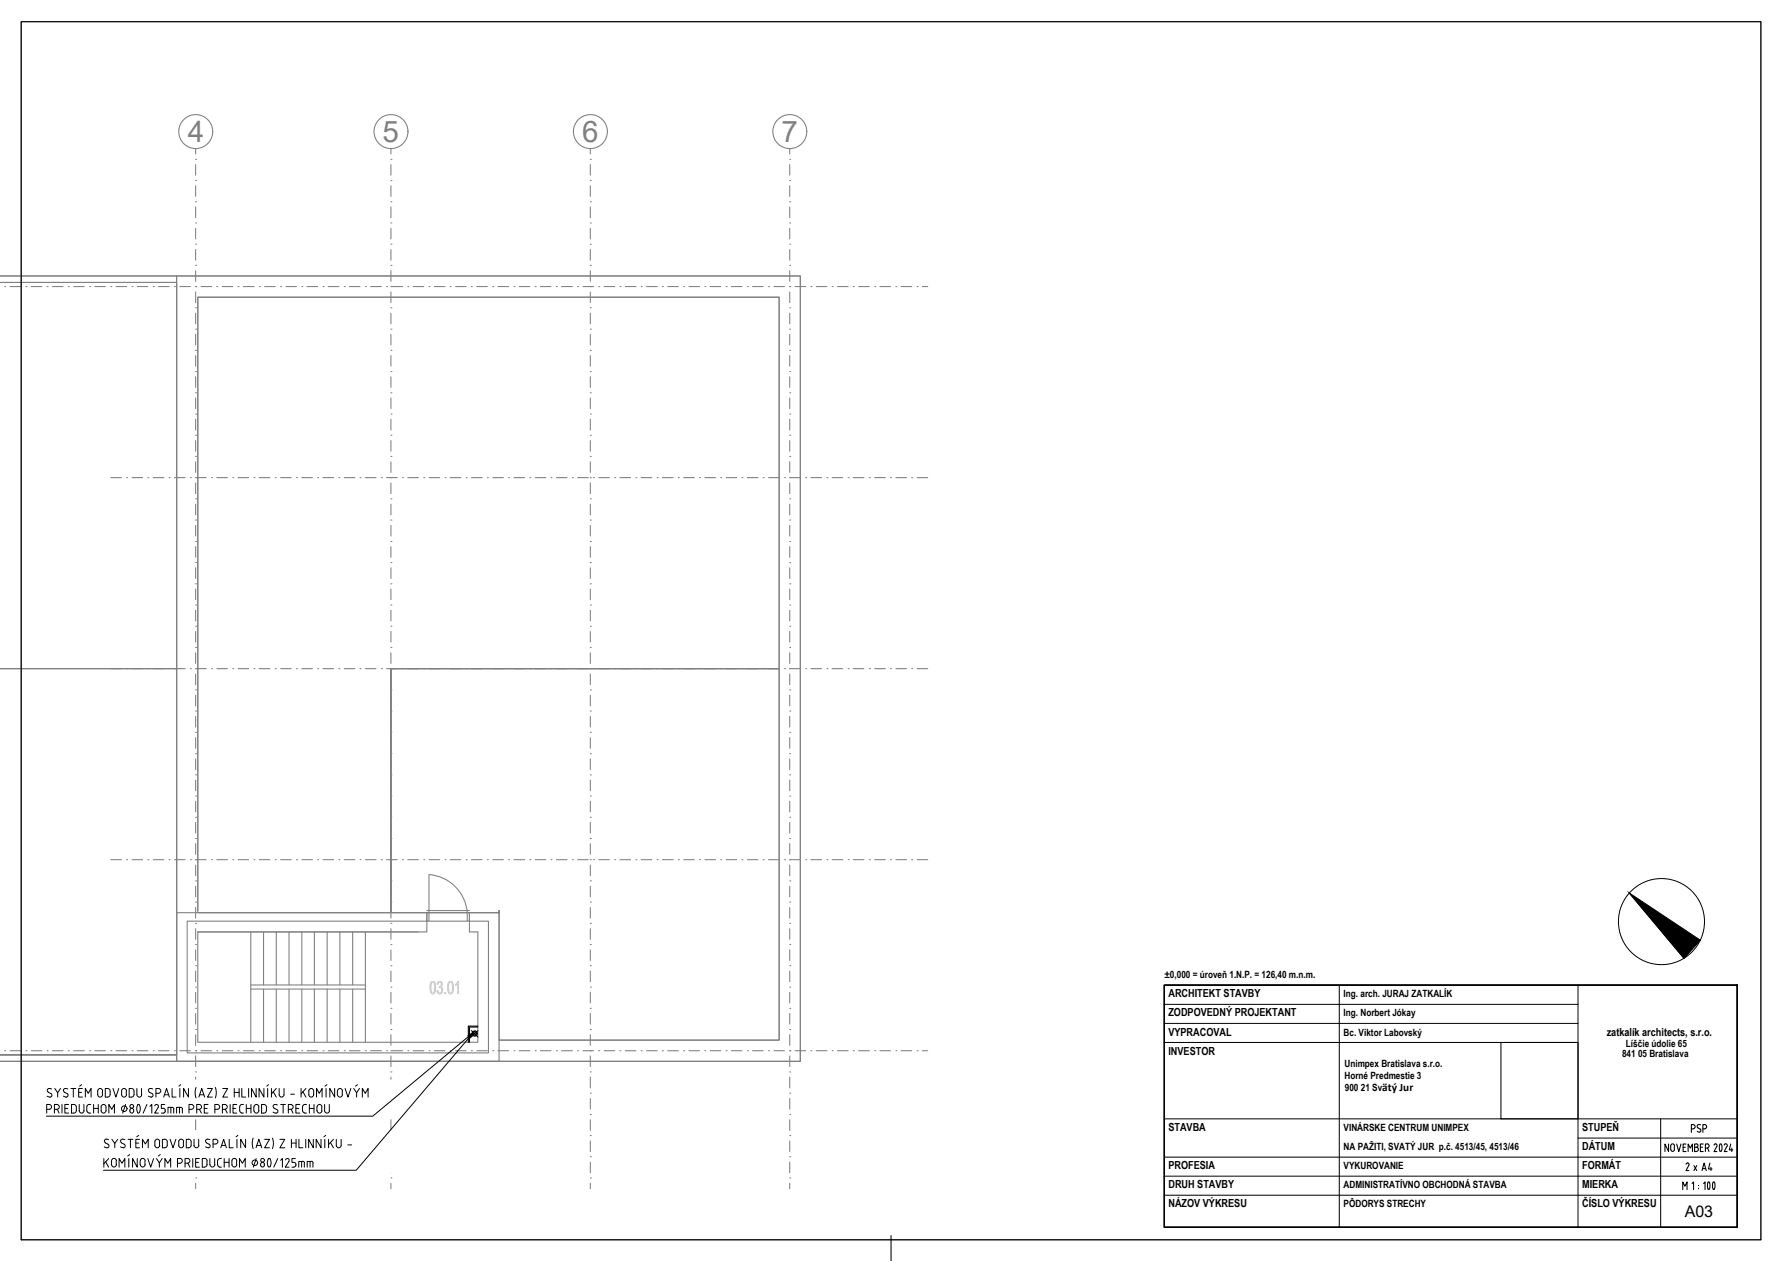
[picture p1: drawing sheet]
<svg xmlns="http://www.w3.org/2000/svg" width="420mm" height="297mm" viewBox="0 0 420 297" stroke-linecap="round" stroke-linejoin="round" font-family="sans-serif">
<!-- layer: A_tenka -->
<path d="M0 65h188.6v185h-188.6h41.6v-185zM0 66.5h41.6v182h-41.6h41.6v-91h-41.6h41.6v-91zM41.6 65h147v185h-147zM183.6 157.5h-91.5v57M46.6 214.5v-144.5h137v175h-66M100.6 214.5h10" fill="none" stroke="#808080" stroke-width=".25"/>
<!-- layer: A_osi -->
<g fill="none" stroke="#808080" stroke-width=".25">
<path d="M46.1 37.5h.1M46.1 35v1.3M46.1 38.8v2.5M92.1 37.5h.1M92.1 35v1.3M92.1 38.8v2.5M139.1 37.5h.1M139.1 35v1.3M139.1 38.8v2.5M186.1 37.5h.1M186.1 35v1.3M186.1 38.8v2.5"/>
<path d="M46.1 57.5h.1M46.1 52.5h.1M46.1 47.5h.1M46.1 42.5h.1M46.1 43.8v2.5M46.1 48.8v2.5M46.1 53.8v2.5M46.1 58.8v2.5M92.1 57.5h.1M92.1 52.5h.1M92.1 47.5h.1M92.1 42.5h.1"/>
<path d="M92.1 43.8v2.5M92.1 48.8v2.5M92.1 53.8v2.5M92.1 58.8v2.5M139.1 57.5h.1M139.1 52.5h.1M139.1 47.5h.1M139.1 42.5h.1M139.1 43.8v2.5M139.1 48.8v2.5M139.1 53.8v2.5M139.1 58.8v2.5"/>
<path d="M186.1 57.5h.1M186.1 52.5h.1M186.1 47.5h.1M186.1 42.5h.1M186.1 43.8v2.5M186.1 48.8v2.5M186.1 53.8v2.5M186.1 58.8v2.5M1.1 67.5h.1M2.4 67.5h2.5M6.1 67.5h.1M7.4 67.5h2.5"/>
<path d="M11.1 67.5h.1M12.4 67.5h2.5M16.1 67.5h.1M17.4 67.5h2.5M21.1 67.5h.1M22.4 67.5h2.4M26.1 67.5h.1M27.3 67.5h2.5M31.1 67.5h.1M32.3 67.5h2.5M36.1 67.5h.1M37.3 67.5h2.5"/>
<path d="M41.1 67.5h.1M42.4 67.5h2.5M46.1 67.5h.1M46.1 77.5h.1M46.1 72.5h.1M46.1 62.5h.1M46.1 63.8v2.5M46.1 68.8v2.5M46.1 73.8v2.5M46.1 78.8v2.5M47.4 67.5h2.5M51.1 67.5h.1"/>
<path d="M52.4 67.5h2.5M56.1 67.5h.1M57.4 67.5h2.5M61.1 67.5h.1M62.4 67.5h2.5M66.1 67.5h.1M67.4 67.5h2.4M71.1 67.5h.1M72.3 67.5h2.5M76.1 67.5h.1M77.3 67.5h2.5M81.1 67.5h.1"/>
<path d="M82.3 67.5h2.5M86.1 67.5h.1M87.3 67.5h2.6M91.1 67.5h.1M92.1 77.5h.1M92.1 72.5h.1M92.1 67.5h.1M92.1 62.5h.1M92.1 63.8v2.5M92.1 68.8v2.5M92.1 73.8v2.5M92.1 78.8v2.5"/>
<path d="M92.4 67.5h2.5M96.1 67.5h.1M97.4 67.5h2.5M101.1 67.5h.1M102.4 67.5h2.5M106.1 67.5h.1M107.4 67.5h2.5M111.1 67.5h.1M112.4 67.5h2.5M116.1 67.5h.1M117.3 67.5h2.5M121.1 67.5h.1"/>
<path d="M122.3 67.5h2.5M126.1 67.5h.1M127.3 67.5h2.5M131.1 67.5h.1M132.3 67.5h2.6M136.1 67.5h.1M137.4 67.5h2.5M139.1 77.5h.1M139.1 72.5h.1M139.1 67.5h.1M139.1 62.5h.1M139.1 63.8v2.5"/>
<path d="M139.1 68.8v2.5M139.1 73.8v2.5M139.1 78.8v2.5M141.1 67.5h.1M142.4 67.5h2.5M146.1 67.5h.1M147.4 67.5h2.5M151.1 67.5h.1M152.4 67.5h2.5M156.1 67.5h.1M157.4 67.5h2.5M161.1 67.5h.1"/>
<path d="M162.3 67.5h2.5M166.1 67.5h.1M167.3 67.5h2.5M171.1 67.5h.1M172.3 67.5h2.5M176.1 67.5h.1M177.3 67.5h2.5M181.1 67.5h.1M182.4 67.5h2.5M186.1 67.5h.1M186.1 77.5h.1M186.1 72.5h.1"/>
<path d="M186.1 62.5h.1M186.1 63.8v2.5M186.1 68.8v2.5M186.1 73.8v2.5M186.1 78.8v2.5M187.4 67.5h2.5M191.1 67.5h.1M192.4 67.5h2.5M196.1 67.5h.1M197.4 67.5h2.5M201.1 67.5h.1M202.4 67.5h2.5"/>
<path d="M206.1 67.5h.1M207.3 67.5h2.5M211.1 67.5h.1M212.3 67.5h2.5M216.1 67.5h.1M217.3 67.5h1.3M46.1 97.5h.1M46.1 92.5h.1M46.1 87.5h.1M46.1 82.5h.1M46.1 83.8v2.5M46.1 88.8v2.5"/>
<path d="M46.1 93.8v2.5M46.1 98.7v2.6M92.1 97.5h.1M92.1 92.5h.1M92.1 87.5h.1M92.1 82.5h.1M92.1 83.8v2.5M92.1 88.8v2.5M92.1 93.8v2.5M92.1 98.7v2.6M139.1 97.5h.1M139.1 92.5h.1"/>
<path d="M139.1 87.5h.1M139.1 82.5h.1M139.1 83.8v2.5M139.1 88.8v2.5M139.1 93.8v2.5M139.1 98.7v2.6M186.1 97.5h.1M186.1 92.5h.1M186.1 87.5h.1M186.1 82.5h.1M186.1 83.8v2.5M186.1 88.8v2.5"/>
<path d="M186.1 93.8v2.5M186.1 98.7v2.6M26.1 112.5h2.5M29.8 112.5h.1M31.1 112.5h2.5M34.8 112.5h.1M36.1 112.5h2.5M39.8 112.5h.1M41.1 112.5h2.5M44.9 112.5h.1M46.1 117.5h.1M46.1 112.5h.1"/>
<path d="M46.1 107.5h.1M46.1 102.5h.1M46.1 103.8v2.5M46.1 108.8v2.5M46.1 113.8v2.5M46.1 118.8v2.5M46.1 112.5h2.5M49.9 112.5h.1M51.1 112.5h2.5M54.9 112.5h.1M56.1 112.5h2.5M59.9 112.5h.1"/>
<path d="M61.1 112.5h2.5M64.9 112.5h.1M66.1 112.5h2.5M69.8 112.5h.1M71.1 112.5h2.5M74.8 112.5h.1M76.1 112.5h2.5M79.8 112.5h.1M81.1 112.5h2.5M84.8 112.5h.1M86.1 112.5h2.5M89.9 112.5h.1"/>
<path d="M91.1 112.5h2.5M92.1 117.5h.1M92.1 112.5h.1M92.1 107.5h.1M92.1 102.5h.1M92.1 103.8v2.5M92.1 108.8v2.5M92.1 113.8v2.5M92.1 118.8v2.5M94.9 112.5h.1M96.1 112.5h2.5M99.9 112.5h.1"/>
<path d="M101.1 112.5h2.5M104.9 112.5h.1M106.1 112.5h2.5M109.9 112.5h.1M111.1 112.5h2.5M114.9 112.5h.1M116.1 112.5h2.5M119.8 112.5h.1M121.1 112.5h2.5M124.8 112.5h.1M126.1 112.5h2.5M129.8 112.5h.1"/>
<path d="M131.1 112.5h2.5M134.9 112.5h.1M136.1 112.5h2.5M139.1 117.5h.1M139.1 112.5h.1M139.1 107.5h.1M139.1 102.5h.1M139.1 103.8v2.5M139.1 108.8v2.5M139.1 113.8v2.5M139.1 118.8v2.5M139.9 112.5h.1"/>
<path d="M141.1 112.5h2.5M144.9 112.5h.1M146.1 112.5h2.5M149.9 112.5h.1M151.1 112.5h2.5M154.9 112.5h.1M156.1 112.5h2.5M159.9 112.5h.1M161.1 112.5h2.5M164.8 112.5h.1M166.1 112.5h2.5M169.8 112.5h.1"/>
<path d="M171.1 112.5h2.5M174.8 112.5h.1M176.1 112.5h2.5M179.8 112.5h.1M181.1 112.5h2.5M184.9 112.5h.1M186.1 117.5h.1M186.1 112.5h.1M186.1 107.5h.1M186.1 102.5h.1M186.1 103.8v2.5M186.1 108.8v2.5"/>
<path d="M186.1 113.8v2.5M186.1 118.8v2.5M186.1 112.5h2.5M189.9 112.5h.1M191.1 112.5h2.5M194.9 112.5h.1M196.1 112.5h2.5M199.9 112.5h.1M201.1 112.5h2.5M204.9 112.5h.1M206.1 112.5h2.5M209.8 112.5h.1"/>
<path d="M211.1 112.5h2.5M214.8 112.5h.1M216.1 112.5h2.5M46.1 137.5h.1M46.1 132.5h.1M46.1 127.5h.1M46.1 122.5h.1M46.1 123.8v2.5M46.1 128.8v2.5M46.1 133.8v2.5M46.1 138.8v2.5M92.1 137.5h.1"/>
<path d="M92.1 132.5h.1M92.1 127.5h.1M92.1 122.5h.1M92.1 123.8v2.5M92.1 128.8v2.5M92.1 133.8v2.5M92.1 138.8v2.5M139.1 137.5h.1M139.1 132.5h.1M139.1 127.5h.1M139.1 122.5h.1M139.1 123.8v2.5"/>
<path d="M139.1 128.8v2.5M139.1 133.8v2.5M139.1 138.8v2.5M186.1 137.5h.1M186.1 132.5h.1M186.1 127.5h.1M186.1 122.5h.1M186.1 123.8v2.5M186.1 128.8v2.5M186.1 133.8v2.5M186.1 138.8v2.5M26.1 157.5h2.5"/>
<path d="M29.8 157.5h.1M31.1 157.5h2.5M34.8 157.5h.1M36.1 157.5h2.5M39.8 157.5h.1M41.1 157.5h2.5M44.9 157.5h.1M46.1 157.5h.1M46.1 152.5h.1M46.1 147.5h.1M46.1 142.5h.1M46.1 143.7v2.5"/>
<path d="M46.1 148.7v2.5M46.1 153.8v2.5M46.1 158.8v2.5M46.1 157.5h2.5M49.9 157.5h.1M51.1 157.5h2.5M54.9 157.5h.1M56.1 157.5h2.5M59.9 157.5h.1M61.1 157.5h2.5M64.9 157.5h.1M66.1 157.5h2.5"/>
<path d="M69.8 157.5h.1M71.1 157.5h2.5M74.8 157.5h.1M76.1 157.5h2.5M79.8 157.5h.1M81.1 157.5h2.5M84.8 157.5h.1M86.1 157.5h2.5M89.9 157.5h.1M91.1 157.5h2.5M92.1 157.5h.1M92.1 152.5h.1"/>
<path d="M92.1 147.5h.1M92.1 142.5h.1M92.1 143.7v2.5M92.1 148.7v2.5M92.1 153.8v2.5M92.1 158.8v2.5M94.9 157.5h.1M96.1 157.5h2.5M99.9 157.5h.1M101.1 157.5h2.5M104.9 157.5h.1M106.1 157.5h2.5"/>
<path d="M109.9 157.5h.1M111.1 157.5h2.5M114.9 157.5h.1M116.1 157.5h2.5M119.8 157.5h.1M121.1 157.5h2.5M124.8 157.5h.1M126.1 157.5h2.5M129.8 157.5h.1M131.1 157.5h2.5M134.9 157.5h.1M136.1 157.5h2.5"/>
<path d="M139.1 157.5h.1M139.1 152.5h.1M139.1 147.5h.1M139.1 142.5h.1M139.1 143.7v2.5M139.1 148.7v2.5M139.1 153.8v2.5M139.1 158.8v2.5M139.9 157.5h.1M141.1 157.5h2.5M144.9 157.5h.1M146.1 157.5h2.5"/>
<path d="M149.9 157.5h.1M151.1 157.5h2.5M154.9 157.5h.1M156.1 157.5h2.5M159.9 157.5h.1M161.1 157.5h2.5M164.8 157.5h.1M166.1 157.5h2.5M169.8 157.5h.1M171.1 157.5h2.5M174.8 157.5h.1M176.1 157.5h2.5"/>
<path d="M179.8 157.5h.1M181.1 157.5h2.5M184.9 157.5h.1M186.1 157.5h.1M186.1 152.5h.1M186.1 147.5h.1M186.1 142.5h.1M186.1 143.7v2.5M186.1 148.7v2.5M186.1 153.8v2.5M186.1 158.8v2.5M186.1 157.5h2.5"/>
<path d="M189.9 157.5h.1M191.1 157.5h2.5M194.9 157.5h.1M196.1 157.5h2.5M199.9 157.5h.1M201.1 157.5h2.5M204.9 157.5h.1M206.1 157.5h2.5M209.8 157.5h.1M211.1 157.5h2.5M214.8 157.5h.1M216.1 157.5h2.5"/>
<path d="M46.1 177.5h.1M46.1 172.5h.1M46.1 167.5h.1M46.1 162.5h.1M46.1 163.8v2.5M46.1 168.8v2.5M46.1 173.8v2.5M46.1 178.8v2.5M92.1 177.5h.1M92.1 172.5h.1M92.1 167.5h.1M92.1 162.5h.1"/>
<path d="M92.1 163.8v2.5M92.1 168.8v2.5M92.1 173.8v2.5M92.1 178.8v2.5M139.1 177.5h.1M139.1 172.5h.1M139.1 167.5h.1M139.1 162.5h.1M139.1 163.8v2.5M139.1 168.8v2.5M139.1 173.8v2.5M139.1 178.8v2.5"/>
<path d="M186.1 177.5h.1M186.1 172.5h.1M186.1 167.5h.1M186.1 162.5h.1M186.1 163.8v2.5M186.1 168.8v2.5M186.1 173.8v2.5M186.1 178.8v2.5M46.1 197.5h.1M46.1 192.5h.1M46.1 187.5h.1M46.1 182.5h.1"/>
<path d="M46.1 183.8v2.5M46.1 188.8v2.4M46.1 193.7v2.5M46.1 198.7v2.5M92.1 197.5h.1M92.1 192.5h.1M92.1 187.5h.1M92.1 182.5h.1M92.1 183.8v2.5M92.1 188.8v2.4M92.1 193.7v2.5M92.1 198.7v2.5"/>
<path d="M139.1 197.5h.1M139.1 192.5h.1M139.1 187.5h.1M139.1 182.5h.1M139.1 183.8v2.5M139.1 188.8v2.4M139.1 193.7v2.5M139.1 198.7v2.5M186.1 197.5h.1M186.1 192.5h.1M186.1 187.5h.1M186.1 182.5h.1"/>
<path d="M186.1 183.8v2.5M186.1 188.8v2.4M186.1 193.7v2.5M186.1 198.7v2.5M26.1 202.5h2.5M29.8 202.5h.1M31.1 202.5h2.5M34.8 202.5h.1M36.1 202.5h2.5M39.8 202.5h.1M41.1 202.5h2.5M44.9 202.5h.1"/>
<path d="M46.1 217.5h.1M46.1 212.5h.1M46.1 207.5h.1M46.1 202.5h.1M46.1 203.8v2.5M46.1 208.8v2.5M46.1 213.8v2.5M46.1 218.8v2.5M46.1 202.5h2.5M49.9 202.5h.1M51.1 202.5h2.5M54.9 202.5h.1"/>
<path d="M56.1 202.5h2.5M59.9 202.5h.1M61.1 202.5h2.5M64.9 202.5h.1M66.1 202.5h2.5M69.8 202.5h.1M71.1 202.5h2.5M74.8 202.5h.1M76.1 202.5h2.5M79.8 202.5h.1M81.1 202.5h2.5M84.8 202.5h.1"/>
<path d="M86.1 202.5h2.5M89.9 202.5h.1M91.1 202.5h2.5M92.1 217.5h.1M92.1 212.5h.1M92.1 207.5h.1M92.1 202.5h.1M92.1 203.8v2.5M92.1 208.8v2.5M92.1 213.8v2.5M92.1 218.8v2.5M94.9 202.5h.1"/>
<path d="M96.1 202.5h2.5M99.9 202.5h.1M101.1 202.5h2.5M104.9 202.5h.1M106.1 202.5h2.5M109.9 202.5h.1M111.1 202.5h2.5M114.9 202.5h.1M116.1 202.5h2.5M119.8 202.5h.1M121.1 202.5h2.5M124.8 202.5h.1"/>
<path d="M126.1 202.5h2.5M129.8 202.5h.1M131.1 202.5h2.5M134.9 202.5h.1M136.1 202.5h2.5M139.1 217.5h.1M139.1 212.5h.1M139.1 207.5h.1M139.1 202.5h.1M139.1 203.8v2.5M139.1 208.8v2.5M139.1 213.8v2.5"/>
<path d="M139.1 218.8v2.5M139.9 202.5h.1M141.1 202.5h2.5M144.9 202.5h.1M146.1 202.5h2.5M149.9 202.5h.1M151.1 202.5h2.5M154.9 202.5h.1M156.1 202.5h2.5M159.9 202.5h.1M161.1 202.5h2.5M164.8 202.5h.1"/>
<path d="M166.1 202.5h2.5M169.8 202.5h.1M171.1 202.5h2.5M174.8 202.5h.1M176.1 202.5h2.5M179.8 202.5h.1M181.1 202.5h2.5M184.9 202.5h.1M186.1 217.5h.1M186.1 212.5h.1M186.1 207.5h.1M186.1 202.5h.1"/>
<path d="M186.1 203.8v2.5M186.1 208.8v2.5M186.1 213.8v2.5M186.1 218.8v2.5M186.1 202.5h2.5M189.9 202.5h.1M191.1 202.5h2.5M194.9 202.5h.1M196.1 202.5h2.5M199.9 202.5h.1M201.1 202.5h2.5M204.9 202.5h.1"/>
<path d="M206.1 202.5h2.5M209.8 202.5h.1M211.1 202.5h2.5M214.8 202.5h.1M216.1 202.5h2.5M46.1 237.5h.1M46.1 232.5h.1M46.1 227.5h.1M46.1 222.5h.1M46.1 223.8v2.5M46.1 228.8v2.5M46.1 233.8v2.4"/>
<path d="M46.1 238.7v2.5M92.1 237.5h.1M92.1 232.5h.1M92.1 227.5h.1M92.1 222.5h.1M92.1 223.8v2.5M92.1 228.8v2.5M92.1 233.8v2.4M92.1 238.7v2.5M139.1 237.5h.1M139.1 232.5h.1M139.1 227.5h.1"/>
<path d="M139.1 222.5h.1M139.1 223.8v2.5M139.1 228.8v2.5M139.1 233.8v2.4M139.1 238.7v2.5M186.1 237.5h.1M186.1 232.5h.1M186.1 227.5h.1M186.1 222.5h.1M186.1 223.8v2.5M186.1 228.8v2.5M186.1 233.8v2.4"/>
<path d="M186.1 238.7v2.5M1.1 247.5h.1M2.4 247.5h2.5M6.1 247.5h.1M7.4 247.5h2.5M11.1 247.5h.1M12.4 247.5h2.5M16.1 247.5h.1M17.4 247.5h2.5M21.1 247.5h.1M22.4 247.5h2.4M26.1 247.5h.1"/>
<path d="M27.3 247.5h2.5M31.1 247.5h.1M32.3 247.5h2.5M36.1 247.5h.1M37.3 247.5h2.5M41.1 247.5h.1M42.4 247.5h2.5M46.1 247.5h.1M46.1 257.5h.1M46.1 252.5h.1M46.1 242.5h.1M46.1 243.7v2.5"/>
<path d="M46.1 248.7v2.5M46.1 253.7v2.6M46.1 258.8v2.5M47.4 247.5h2.5M51.1 247.5h.1M52.4 247.5h2.5M56.1 247.5h.1M57.4 247.5h2.5M61.1 247.5h.1M62.4 247.5h2.5M66.1 247.5h.1M67.4 247.5h2.4"/>
<path d="M71.1 247.5h.1M72.3 247.5h2.5M76.1 247.5h.1M77.3 247.5h2.5M81.1 247.5h.1M82.3 247.5h2.5M86.1 247.5h.1M87.3 247.5h2.6M91.1 247.5h.1M92.1 257.5h.1M92.1 252.5h.1M92.1 247.5h.1"/>
<path d="M92.1 242.5h.1M92.1 243.7v2.5M92.1 248.7v2.5M92.1 253.7v2.6M92.1 258.8v2.5M92.4 247.5h2.5M96.1 247.5h.1M97.4 247.5h2.5M101.1 247.5h.1M102.4 247.5h2.5M106.1 247.5h.1M107.4 247.5h2.5"/>
<path d="M111.1 247.5h.1M112.4 247.5h2.5M116.1 247.5h.1M117.3 247.5h2.5M121.1 247.5h.1M122.3 247.5h2.5M126.1 247.5h.1M127.3 247.5h2.5M131.1 247.5h.1M132.3 247.5h2.6M136.1 247.5h.1M137.4 247.5h2.5"/>
<path d="M139.1 257.5h.1M139.1 252.5h.1M139.1 247.5h.1M139.1 242.5h.1M139.1 243.7v2.5M139.1 248.7v2.5M139.1 253.7v2.6M139.1 258.8v2.5M141.1 247.5h.1M142.4 247.5h2.5M146.1 247.5h.1M147.4 247.5h2.5"/>
<path d="M151.1 247.5h.1M152.4 247.5h2.5M156.1 247.5h.1M157.4 247.5h2.5M161.1 247.5h.1M162.3 247.5h2.5M166.1 247.5h.1M167.3 247.5h2.5M171.1 247.5h.1M172.3 247.5h2.5M176.1 247.5h.1M177.3 247.5h2.5"/>
<path d="M181.1 247.5h.1M182.4 247.5h2.5M186.1 247.5h.1M186.1 257.5h.1M186.1 252.5h.1M186.1 242.5h.1M186.1 243.7v2.5M186.1 248.7v2.5M186.1 253.7v2.6M186.1 258.8v2.5M187.4 247.5h2.5M191.1 247.5h.1"/>
<path d="M192.4 247.5h2.5M196.1 247.5h.1M197.4 247.5h2.5M201.1 247.5h.1M202.4 247.5h2.5M206.1 247.5h.1M207.3 247.5h2.5M211.1 247.5h.1M212.3 247.5h2.5M216.1 247.5h.1M217.3 247.5h1.3M46.1 277.5h.1"/>
<path d="M46.1 272.5h.1M46.1 267.5h.1M46.1 262.5h.1M46.1 263.8v2.5M46.1 268.8v2.5M46.1 273.8v2.5M46.1 278.8v1.2M92.1 277.5h.1M92.1 272.5h.1M92.1 267.5h.1M92.1 262.5h.1M92.1 263.8v2.5"/>
<path d="M92.1 268.8v2.5M92.1 273.8v2.5M92.1 278.8v1.2M139.1 277.5h.1M139.1 272.5h.1M139.1 267.5h.1M139.1 262.5h.1M139.1 263.8v2.5M139.1 268.8v2.5M139.1 273.8v2.5M139.1 278.8v1.2M186.1 277.5h.1"/>
<path d="M186.1 272.5h.1M186.1 267.5h.1M186.1 262.5h.1M186.1 263.8v2.5M186.1 268.8v2.5M186.1 273.8v2.5M186.1 278.8v1.2"/>
<circle cx="46.1" cy="31" r="4"/>
<circle cx="92.1" cy="31" r="4"/>
<circle cx="139.1" cy="31" r="4"/>
<circle cx="186.1" cy="31" r="4"/>
</g>
<!-- layer: A_steny -->
<path d="M41.6 215h59v4.5h-54v26h66v-26h-2v-4.5h7v35h-76z" fill="none" stroke="#808080" stroke-width=".25"/>
<!-- layer: A_schodisko -->
<g fill="none" stroke="#808080" stroke-width=".25">
<path d="M46.6 219.5h52M59.1 219.5v26M62.1 219.5v12.5M65.1 219.5v12.5M68.1 219.5v12.5M71.1 219.5v12.5M74.1 219.5v12.5M77.1 219.5v12.5M80.1 219.5v12.5M83.1 219.5v12.5M86.1 219.5v26M59.1 233h27"/>
<path d="M59.1 232h27M62.1 233v12.5M65.1 233v12.5M68.1 233v12.5M71.1 233v12.5M74.1 233v12.5M77.1 233v12.5M80.1 233v12.5M83.1 233v12.5"/>
</g>
<!-- layer: A_dvere -->
<path d="M100.6 215h10v2h-10zM101.1 206v11M101.1 206a9.8 9.8 0 0 1 9 11" fill="none" stroke="#808080" stroke-width=".25"/>
<!-- layer: A_murivo -->
<path d="M100.6 217h-56.5v31h71v-31h-4.5" fill="none" stroke="#808080" stroke-width=".25"/>
<!-- layer: A_sraf -->
<path d="M46.6 70h137v87.5h-91.5v57.5h25.5v-.5v30.5h66v-87.5h-91.5v57.5h-45.5z" fill="none" stroke="#808080" stroke-width=".25"/>
<!-- layer: 0 -->
<path d="M5 5.1h410v286.9h-410zM111.1 242.8l1.5 1.4M112.6 242.8l-1.5 1.4M112.6 241.9h-2v3.6M112.6 241.7h-2.2v3.8M210 291.1v5.9" fill="none" stroke="#000" stroke-width=".25"/>
<!-- layer: UK_ZARIADENIE -->
<g fill="none" stroke="#000" stroke-width=".25">
<circle cx="111.9" cy="243.5" r=".4"/>
<circle cx="111.9" cy="243.5" r=".61"/>
</g>
<g fill="#fff" stroke="#fff" stroke-width=".24">
<path d="M9.9 254.4v9.1l90.8-9.1zM9.9 263.5l90.8-9.1v9.1z"/>
<path d="M23.4 266.3v9.9l75.7-9.9zM23.4 276.2l75.7-9.9v9.9z"/>
</g>
<g fill="none" stroke="#000" stroke-width=".24">
<path d="M12 257.6a.5 .5 0 0 1 .1 .7 .5 .5 0 0 1-.8 0l-.2-.1M12.2 256.5a.54 .54 0 0 0-.8 0 .54 .54 0 0 0 0 .7l.6 .4M12.9 256.4l.7 1 .7-1M13.6 257.4v1M15.2 257.3l.6 .3a.49 .49 0 0 1 .1 .7 .49 .49 0 0 1-.7 0l-.2-.1M16 256.5a.54 .54 0 0 0-.8 0 .54 .54 0 0 0 0 .7M16.7 256.4h1.2M17.3 256.4v2M18.5 257.3h.7M19.2 255.5l-.4 .3M19.4 256.4h-.9v2h.9M20.1 258.4v-2l.7 1.1 .7-1.1v2"/>
<path d="M23.1 256.7a.57 .57 0 0 1 .7-.3 .57 .57 0 0 1 .4 .6v.9a.57 .57 0 0 1-.6 .5 .57 .57 0 0 1-.6-.5zM26 257.8a.61 .61 0 0 1-.7 .6h-.5v-2h.5a.61 .61 0 0 1 .7 .6v.8M26.6 256.4l.7 2 .7-2M29.8 257v.9M29.8 257a.57 .57 0 0 0-.6-.6 .57 .57 0 0 0-.5 .6v.9a.57 .57 0 0 0 .5 .5 .57 .57 0 0 0 .6-.5M30.9 256.4h-.5v2h.5M31 256.4a.61 .61 0 0 1 .6 .6v.8M31.6 257.8a.61 .61 0 0 1-.6 .6M32.3 256.4v1.5a.57 .57 0 0 0 .5 .5 .57 .57 0 0 0 .6-.5M33.4 256.4v1.5M35.2 257.3l.6 .3a.49 .49 0 0 1 .1 .7 .49 .49 0 0 1-.7 0l-.2-.1M36 256.5a.54 .54 0 0 0-.8 0 .54 .54 0 0 0 0 .7"/>
<path d="M36.7 257.5h.6a.57 .57 0 0 0 .6-.5 .57 .57 0 0 0-.6-.6h-.6v2M38.6 258.4l.6-2 .7 2M38.7 257.9h1M40.6 256.4v2h.9M42.4 256.4v2M42.6 255.5l-.4 .3M44.4 256.4v2l-1.1-2v2M46.2 256.2l-.2 .9 .2 1.5M46.9 258.4l.6-2 .7 2M47.1 257.9h.9M48.9 256.4h1.1l-1.1 2h1.1M50.7 256.2l.3 .9-.3 1.5"/>
<path d="M52.5 256.4h1.1l-1.1 2h1.1M55.2 257.3h1.1M55.2 256.4v2M56.3 256.4v2M57 256.4v2h.9M58.6 256.4v2M60.4 256.4v2l-1.1-2v2M62.2 256.4v2l-1.2-2v2M63.1 256.4v2M63.3 255.5l-.4 .3M64 256.4v2M64.4 257.2l.7 1.2"/>
<path d="M65.1 256.4l-1.1 1.3M65.8 256.4v1.5a.57 .57 0 0 0 .6 .5 .57 .57 0 0 0 .5-.5v-1.5M68.5 257.8h.9M71 256.4v2M71.4 257.2l.7 1.2M72.1 256.4l-1.1 1.3M72.8 256.7a.57 .57 0 0 1 .7-.3 .57 .57 0 0 1 .4 .6v.9a.57 .57 0 0 1-.5 .5 .57 .57 0 0 1-.6-.5zM74.6 258.4v-2l.6 1.1 .7-1.1v2M76.8 256.4v2M77 255.5l-.4 .3M78.9 256.4v2l-1.2-2v2M80.6 257v.9"/>
<path d="M80.7 257a.57 .57 0 0 0-.6-.6 .57 .57 0 0 0-.6 .6v.9a.59 .59 0 0 0 .6 .5 .59 .59 0 0 0 .6-.5M81.3 256.4l.7 2 .7-2M83.4 256.4l.6 1 .7-1M84 257.4v1M84.2 255.5l-.4 .3M85.4 258.4v-2l.7 1.1 .6-1.1v2M110.4 244.1l-22.6 18.8h-76.9M110.7 244.3l-26.8 31.4h-59.5M11 261.3h.6M11.6 260.2h-.6v2M11.6 260.2a.57 .57 0 0 1 .5 .5 .57 .57 0 0 1-.5 .6M12.8 261.3h.6a.57 .57 0 0 0 .6-.6 .57 .57 0 0 0-.6-.5h-.6v2"/>
<path d="M13.5 261.3l.4 .9M14.6 260.2v2M15.3 261.1h.7M16.2 260.2h-.9v2h.9M18 261.6a.61 .61 0 0 1-.6 .6h-.6v-2h.6a.61 .61 0 0 1 .6 .6v.8M18.7 260.2v1.4a.57 .57 0 0 0 .5 .6 .57 .57 0 0 0 .6-.6v-1.4M20.4 260.7v1M20.5 261.7l.2 .4 .3 .1M21 262.2h.4M21.4 260.2h-.7l-.2 .5M22.1 261.1h1.1M22.1 260.2v2"/>
<path d="M23.2 260.2v2M23.9 260.4a.57 .57 0 0 1 .7-.2 .57 .57 0 0 1 .4 .5v.9a.57 .57 0 0 1-.6 .6 .57 .57 0 0 1-.6-.6zM24.5 272.9v2M24.6 270.1l.6 .3M24.8 269.2l.9 .6-.1 .4-.3 .2M24.9 273.7l.7 1.2M25.6 268.5a.52 .52 0 0 0-.8-.1 .52 .52 0 0 0 0 .8M25.6 272.9l-1.1 1.2M25.7 262.2v-2l.6 1.1 .7-1.1v2M26.3 273.4a.57 .57 0 0 1 .6-.5 .57 .57 0 0 1 .5 .5M26.3 273.5v.8a.57 .57 0 0 0 .6 .6 .57 .57 0 0 0 .5-.6M26.4 268.4l.7 1 .6-1"/>
<path d="M27.1 269.4v1M27.4 273.5v.8M28.1 274.9v-2l.6 1.1 .7-1.1v2M28.4 270.1l.7 .3M28.6 269.2l.9 .6-.1 .4-.3 .2M29.4 268.5a.54 .54 0 0 0-.8-.1 .54 .54 0 0 0 0 .8M29.6 260.2l-.7 2M30.2 268.4h1.1M30.4 272.9v2M30.6 272l-.5 .3M30.6 261.8a.5 .5 0 0 1 .5-.7 .5 .5 0 0 1 .4 .7M30.6 261.8a.44 .44 0 0 0 .5 .4 .44 .44 0 0 0 .4-.4"/>
<path d="M30.7 268.4v2M32 269.3h.7M32.3 272.9v2l-1.1-2v2M32.4 260.3l.3-.1 .3 .4 .1 .7-.3 .8M32.4 262.1h.4M32.4 260.3l-.2 .7 .2 1.1M32.7 267.4l-.5 .4M32.9 268.4h-.9v2h.9M33 273.5v.8M33.1 273.4a.57 .57 0 0 1 .5-.5 .57 .57 0 0 1 .6 .5M33.1 274.3a.57 .57 0 0 0 .5 .6 .57 .57 0 0 0 .6-.6M33.6 270.4v-2l.6 1.1 .7-1.1v2"/>
<path d="M34.2 273.5v.8M34.6 260.2l-.9 2M34.8 272.9l.7 2 .7-2M35.3 260.6l.5-.4v2M36.5 260.5a.44 .44 0 0 1 .6-.3 .44 .44 0 0 1 .2 .6M36.9 272.9l.6 1 .7-1M37.3 260.9l-.9 1.3h.9M37.5 273.9v1M37.6 268.9v.9M37.6 268.9a.57 .57 0 0 0-.5-.6 .57 .57 0 0 0-.6 .6v.9a.57 .57 0 0 0 .6 .6 .57 .57 0 0 0 .5-.6M37.8 272l-.5 .3M38 262.2h.5"/>
<path d="M38.5 261.1l.4 .4M38.8 268.4h-.5v2h.5M38.8 268.3a.61 .61 0 0 1 .6 .7M38.8 260.2h-.8v.9h.5M38.9 274.9v-2l.6 1.1 .7-1.1v2M38.9 261.5v.3M38.9 261.8l-.4 .4M39.4 269v.8a.61 .61 0 0 1-.6 .6M40.1 268.4l.7 2 .6-2M40.3 260.8v1.4M40.6 260.8h-1v1.4M40.6 260.8l.4 .4"/>
<path d="M40.9 261.3v.9M41.8 274h.6M42.2 268.6a.57 .57 0 0 1 .6-.2 .57 .57 0 0 1 .5 .5v.9a.57 .57 0 0 1-.6 .6 .57 .57 0 0 1-.6-.6zM42.3 260.8v1.4M42.4 272.9h-.6v2M42.4 272.9a.57 .57 0 0 1 .6 .5 .57 .57 0 0 1-.6 .6M43 261.3v.9M43 261.2l-.2-.3-1.2-.1v1.4M43.6 274h.6M44.2 272.9h-.6v2M44.2 272.9a.57 .57 0 0 1 .5 .5 .57 .57 0 0 1-.5 .6M44.3 274l.4 .9"/>
<path d="M44.4 268.4h-.5v2h.5a.61 .61 0 0 0 .6-.6v-.8M44.4 268.3a.61 .61 0 0 1 .6 .7M44.5 261.3h.6M45.1 260.2h-.6v2M45.1 260.2a.57 .57 0 0 1 .6 .5 .57 .57 0 0 1-.6 .6M45.4 272.9v2M45.7 268.4v1.4a.57 .57 0 0 0 .6 .6 .57 .57 0 0 0 .6-.6l-.1-1.4M46.1 273.8h.7M46.4 261.3h.5M46.9 260.2h-.5v2M46.9 260.2a.57 .57 0 0 1 .6 .5 .57 .57 0 0 1-.6 .6M47 272.9h-.9v2h.9"/>
<path d="M47 261.3l.5 .9M48.1 261.1h.7M48.2 272.9h-.5v2h.5M48.2 272.9a.61 .61 0 0 1 .6 .6M48.4 270.1l.7 .3M48.6 269.2l.7 .3M48.8 273.5v.8M48.8 274.3a.61 .61 0 0 1-.6 .6M49 260.2h-.9v2h.9M49.3 269.5l.2 .5-.4 .4M49.4 272.9v1.4M49.5 268.5a.54 .54 0 0 0-.8-.1 .54 .54 0 0 0 0 .8"/>
<path d="M50.6 272.9v1.4a.57 .57 0 0 1-.5 .6 .57 .57 0 0 1-.6-.6M50.6 261.3h.6a.57 .57 0 0 0 .6-.6 .57 .57 0 0 0-.6-.5h-.6v2M50.8 268.4h-.6v2M50.8 268.3a.57 .57 0 0 1 .6 .6 .57 .57 0 0 1-.6 .6h-.6M51.3 273.4v1M51.3 274.4l.2 .4 .3 .1M51.8 274.9h.4M52 270.4l.7-2 .6 2M52.2 272.9l-.7 .1-.2 .4M52.2 269.8h1M52.4 261.3h.6a.57 .57 0 0 0 .6-.6 .57 .57 0 0 0-.6-.5h-.6v2M52.8 273.8h1.2"/>
<path d="M52.8 272.9v2M53.1 261.3l.5 .9M54 272.9v2M54 268.4v2h.9M54.2 260.2v2M54.7 273.4a.57 .57 0 0 1 .5-.5 .57 .57 0 0 1 .6 .5M54.7 273.5v.8a.57 .57 0 0 0 .5 .6 .57 .57 0 0 0 .6-.6M54.9 261.1h.6M55.8 273.5v.8M55.8 260.2h-.9v2h.9M55.8 268.4v2M56 267.4l-.4 .4"/>
<path d="M56.4 274.9v-2l.7 1.1 .7-1.1v2M56.5 260.7l.1 1.2 .4 .3M57 262.2h.4M57 260.2h.4M57 260.2h-.2l-.3 .5M57.9 268.4v2l-1.2-2v2M58 261.1h1.1M58 260.2v2M59.1 260.2v2M59.7 268.1l-.3 1 .3 1.5M59.8 260.8v.8M59.9 260.7a.57 .57 0 0 1 .5-.5 .57 .57 0 0 1 .6 .5v.9a.55 .55 0 0 1-.6 .6 .55 .55 0 0 1-.5-.6"/>
<path d="M60.3 270.4l.7-2 .7 2M60.4 272.9l-.7 2M60.5 269.8h1M61.4 274.3v.2M61.4 274.2a.44 .44 0 0 1 .5-.4 .44 .44 0 0 1 .4 .4M61.4 274.5a.44 .44 0 0 0 .5 .4 .44 .44 0 0 0 .4-.4M62.3 274.3v.2M62.4 268.4h1.1l-1.1 2h1.1M62.8 261.6a.61 .61 0 0 1-.6 .6h-.6v-2h.5a.61 .61 0 0 1 .7 .6v.8M63.2 274.8h.5M63.2 274.8l-.2-1.1 .2-.7 .2-.1 .3 .1 .2 .7-.2 1.1M64.2 268.1l.2 1-.2 1.5"/>
<path d="M64.6 261.1l.6 .3M65.2 261.4a.5 .5 0 0 1 .1 .7 .5 .5 0 0 1-.7 0l-.2-.1M65.4 260.3a.54 .54 0 0 0-.8-.1 .54 .54 0 0 0 0 .8M65.4 272.9l-.9 2M66 268.4h1.1l-1.1 2h1.1M66.1 273.3l.4-.4v2M66.1 260.2h1.2M66.7 260.2v2M67.7 272.9l.4 .2v.4M67.7 272.9l-.4 .3M67.9 261.3h.6a.57 .57 0 0 0 .6-.6 .57 .57 0 0 0-.6-.5h-.6v2M68.1 273.6l-.9 1.3h.9"/>
<path d="M68.6 261.3l.4 .9M68.7 269.3h1.1M68.7 268.4v2M68.8 274.9h.5M69.6 272.9h-.8v.9l.7 .1 .2 .3M69.7 274.3a.49 .49 0 0 1-.4 .6M69.7 261.1h.7M69.8 268.4v2M70.4 268.4v2h1M70.7 260.2h-1v2h1M71.1 273.6v1.3M71.3 260.7v1"/>
<path d="M71.3 261.7l.3 .4 .2 .1M71.3 273.6h-.9v1.3M71.4 273.5l.4 .4M71.7 274v.9M71.8 262.2h.4M72.1 268.4v2M72.2 260.2h-.6l-.3 .5M72.9 261.1h1.1M72.9 260.2v2M73.1 273.6v1.3M73.4 273.6h-1v1.3M73.4 273.5l.4 .4"/>
<path d="M73.7 274v.9M73.8 268.4v2l-1.1-2v2M74 260.2v2M75.6 268.4v2l-1.1-2v2M75.8 260.8v.8M75.9 260.7a.57 .57 0 0 0-.6-.5 .57 .57 0 0 0-.6 .5v.9a.59 .59 0 0 0 .6 .6 .59 .59 0 0 0 .6-.6M76.5 260.2v1.4a.57 .57 0 0 0 .6 .6 .57 .57 0 0 0 .5-.6M76.5 268.4v2M76.8 267.4l-.5 .4M77.4 268.4v2M77.6 260.2v1.4M77.9 269.1l.7 1.3"/>
<path d="M78.6 268.4l-1.2 1.2M79.2 268.4v1.4a.57 .57 0 0 0 .6 .6 .57 .57 0 0 0 .6-.6v-1.4M82 269.7h.8"/>
<circle cx="29.3" cy="261.2" r=".66"/>
<circle cx="31.1" cy="260.6" r=".44"/>
<circle cx="60" cy="273.9" r=".66"/>
<circle cx="61.9" cy="273.3" r=".44"/>
</g>
<path d="M110.3 244l1.3-.9-1 1.2zM110.4 244.1l1.2-1-.8 1.4z" fill="#000" stroke="#000" stroke-width=".24"/>
<!-- layer: A_layout -->
<path d="M5 5.1h410v286.9h-410z" fill="none" stroke="#545454" stroke-width=".24"/>
<!-- layer: A_rozpiska -->
<path d="M274.4 232.1h135v57h-135z" fill="none" stroke="#000" stroke-width=".34"/>
<g fill="none" stroke="#000" stroke-width=".24">
<path d="M383.9 210.3l12.9 15.4M274.4 236.6h97.5M315.6 232.1v57M371.9 232.1v57M274.4 241.1h97.5M274.4 245.6h97.5M274.4 263.6h135M274.4 272.6h135M274.4 277.1h135M371.9 268.1h37.5M391.3 263.6v25.5M274.4 281.5h135"/>
<circle cx="391.5" cy="217.1" r="10.1"/>
</g>
<!-- layer: AP-ROZPISKA-TXT2 -->
<g fill="none" stroke="#000" stroke-width=".25">
<path d="M393.2 269.5v1.8l-.9-1.8v1.8M393.7 270.7a.45 .45 0 0 0 .4 .5 .45 .45 0 0 0 .5-.5M394.5 269.9v.8M394.6 269.9a.45 .45 0 0 0-.5-.5 .45 .45 0 0 0-.4 .5v.8M395.1 269.5l.5 1.8 .5-1.8M396.6 270.2h.5M397.3 269.5h-.7v1.8h.7M397.3 274.3l.2-.3h.3l.2 .5M397.8 271.3v-1.8l.5 1 .5-1v1.8M397.9 274.6l-.6 1.1h.7M398.6 265.9h.4M398.7 278.8l.4-.4v1.8"/>
<path d="M399 265.9a.49 .49 0 0 0 .5-.5 .49 .49 0 0 0-.5-.5h-.4v1.8M399.2 274.6l.6 1.1M399.3 269.5h.5a.38 .38 0 0 1 .3 .4 .38 .38 0 0 1-.3 .3 .49 .49 0 0 1 .4 .5 .49 .49 0 0 1-.4 .5l-.5 .1zM399.3 270.2h.5M399.8 274.6l-.6 1.1M400.1 265.7l.5 .3M400.3 279.2v.1M400.3 279.9v.1M400.3 264.9l-.4 .3 .2 .5M400.3 264.9l.4 .1M400.6 265.9a.45 .45 0 0 1 0 .7 .45 .45 0 0 1-.6-.1M400.7 270.2h.5"/>
<path d="M401.1 275.7l.5-1.7 .5 1.7M401.2 275.3h.7M401.3 265.9h.4M401.4 269.5h-.7v1.8h.7M401.4 278.8l.4-.4v1.8M401.7 265.9a.49 .49 0 0 0 .5-.5 .49 .49 0 0 0-.5-.5h-.4v1.8M401.9 270.5h.4M402.3 270.4a.47 .47 0 0 0 .5-.5 .47 .47 0 0 0-.5-.4h-.4v1.8M402.4 270.5l.3 .8M402.5 278.5h.3M402.5 278.5l-.2 .8 .2 .8M402.8 278.5l.2 .8-.2 .8"/>
<path d="M402.9 274l-.3 1.4h.8M403.2 275v.7M403.7 278.5h.3M403.7 278.5l-.2 .8 .2 .8M403.9 269.7l.2-.2a.38 .38 0 0 1 .5 .1 .38 .38 0 0 1 0 .5l-.7 1.2h.7M404 278.5l.2 .8-.2 .8M405.3 269.5h.3M405.3 269.6l-.1 1.2 .1 .3h.3M405.6 269.6l.2 .7-.2 .8M406.6 269.4l-.3 .3M406.7 269.4a.4 .4 0 0 1 .3 .7M406.9 270.1l-.6 1.2h.7"/>
<path d="M407.8 269.5l-.3 1.4h.8M408.1 270.5v.8M396.5 280.2v-1.8l.5 1 .6-1v1.8M402.5 280.1h.3M403.7 280.1h.3"/>
</g>
<!-- layer: A_rozpiska -->
<path d="M383.9 210.3l16.8 11.2-3.9 4.2z" fill="#000" stroke="#000" stroke-width=".24"/>
<!-- layer: M_format -->
<path d="M353.7 245.6h18.2v18h-18.2z" fill="none" stroke="#000" stroke-width=".24"/>
<g font-size="7" fill="#808080">
<text x="44.3" y="33.5">4</text>
<text x="90.2" y="33.5">5</text>
<text x="137.2" y="33.5">6</text>
<text x="184.1" y="33.5">7</text>
</g>
<text font-size="4.3" fill="#808080" x="101.2" y="234.2">03.01</text>
<text font-size="3.8" x="397" y="286.6">A03</text>
<g font-size="2.6">
<text x="275.3" y="234.9">ARCHITEKT STAVBY</text>
<text x="275.3" y="239.4">ZODPOVEDNÝ PROJEKTANT</text>
<text x="275.3" y="244">VYPRACOVAL</text>
<text x="378.6" y="244">zatkalík architects, s.r.o.</text>
<text x="275.3" y="248.4">INVESTOR</text>
<text x="275.3" y="266.4">STAVBA</text>
<text x="372.8" y="266.4">STUPEŇ</text>
<text x="275.3" y="275.4">PROFESIA</text>
<text x="372.8" y="270.9">DÁTUM</text>
<text x="372.8" y="275.4">FORMÁT</text>
<text x="275.3" y="279.9">DRUH STAVBY</text>
<text x="372.8" y="279.9">MIERKA</text>
<text x="275.3" y="284.4">NÁZOV VÝKRESU</text>
<text x="372.8" y="284.4">ČÍSLO VÝKRESU</text>
</g>
<g font-size="2.4">
<text x="274.4" y="230.3">±0,000 = úroveň 1.N.P. = 126,40 m.n.m.</text>
<text x="316.6" y="234.9">Ing. arch. JURAJ ZATKALÍK</text>
<text x="316.6" y="239.4">Ing. Norbert Jókay</text>
<text x="316.6" y="244">Bc. Viktor Labovský</text>
<text x="316.8" y="251.3">Unimpex Bratislava s.r.o.</text>
<text x="382.2" y="249">841 05 Bratislava</text>
<text x="383.2" y="246.5">Líščie údolie 65</text>
<text x="316.8" y="254.1">Horné Predmestie 3</text>
<text x="316.9" y="257">900 21 Svätý Jur</text>
<text x="316.6" y="266.4">VINÁRSKE CENTRUM UNIMPEX</text>
<text x="316.6" y="275.4">VYKUROVANIE</text>
<text x="316.6" y="270.9">NA PAŽITI, SVATÝ JUR p.č. 4513/45, 4513/46</text>
<text x="316.6" y="279.9">ADMINISTRATÍVNO OBCHODNÁ STAVBA</text>
<text x="316.6" y="284.4">PÔDORYS STRECHY</text>
</g>
</svg>
